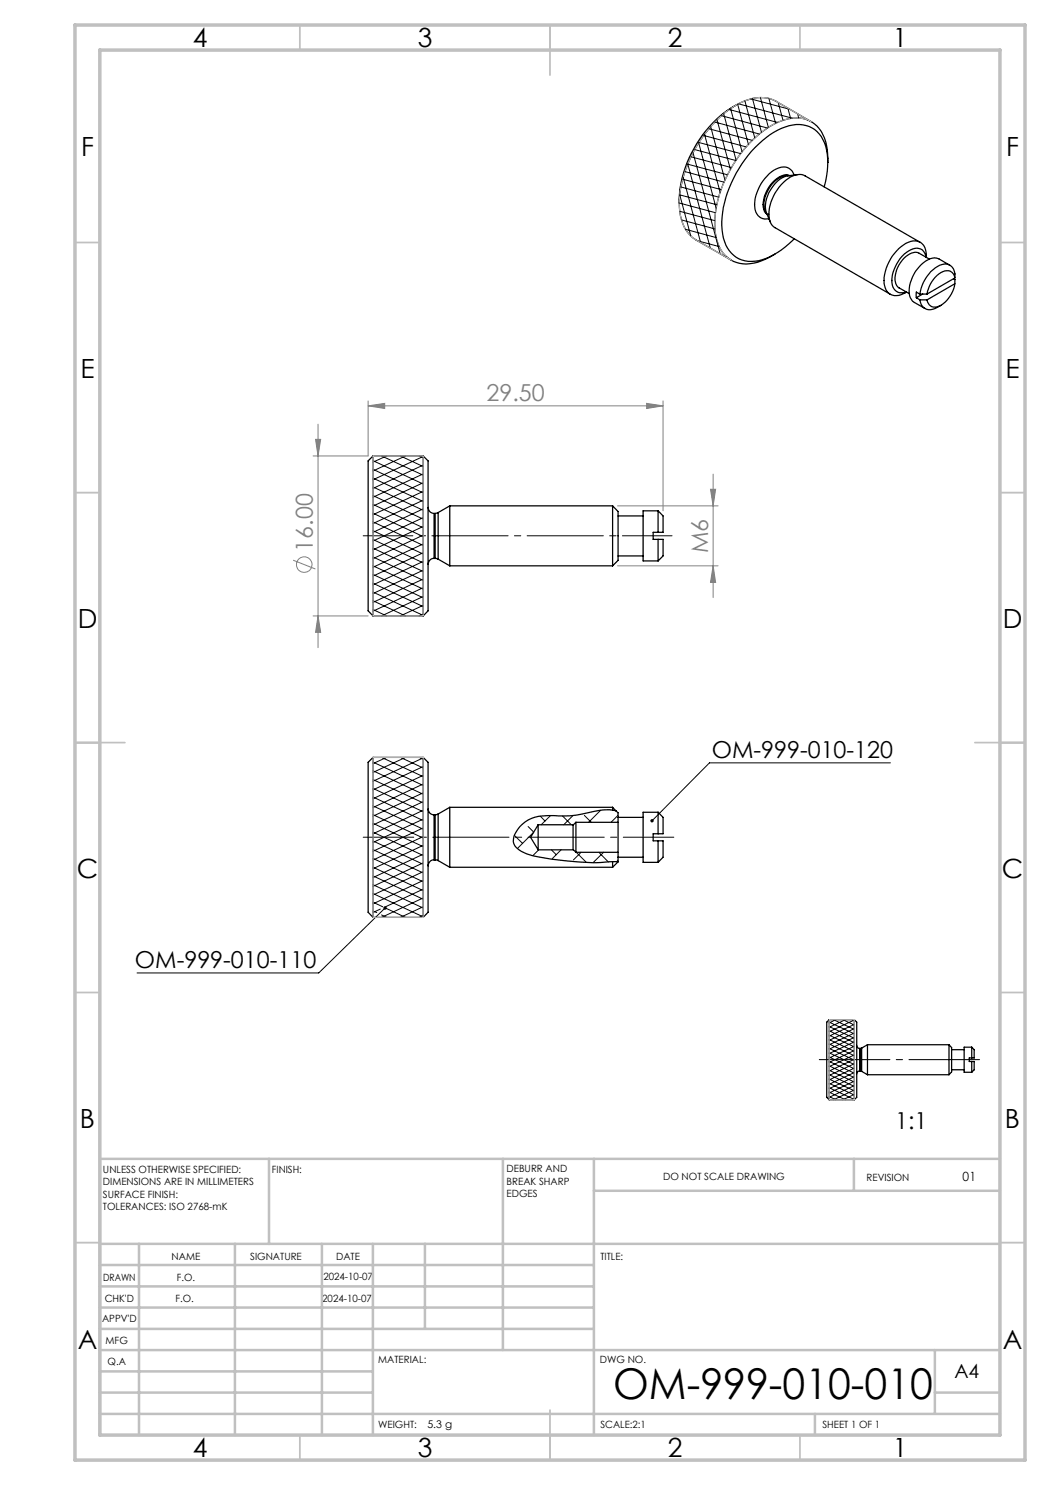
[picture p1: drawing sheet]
<svg xmlns="http://www.w3.org/2000/svg" width="210mm" height="297mm" viewBox="0 0 210 297" stroke-linecap="round" stroke-linejoin="round" font-family="sans-serif">
<g fill="none" stroke="#000" stroke-width=".25">
<path d="M147.2 21.1a23.1 23.1 0 0 0-11.3 19.5M157.9 35.1a3.5 3.5 0 0 0-3.5 1.7 5.9 5.9 0 0 0-1.4 5.5l.4 .6M157.9 35.1a2.66 2.66 0 0 0-2.8 .8 6.5 6.5 0 0 0-2.3 5.9l.1 .4 .5 .7M158.8 35a2.28 2.28 0 0 0-3.5-1.2 8.5 8.5 0 0 0-4.3 8.1 2.21 2.21 0 0 0 2.8 1.8M159.5 34.9a6.3 6.3 0 0 0-3.1 .7 6.7 6.7 0 0 0-3.1 6.9l.8 1.9M162.2 24.3l-7-4.1a7.4 7.4 0 0 0-6.8 .2 23.5 23.5 0 0 0-11.2 13.4 16.1 16.1 0 0 0-.6 10.9l1 1.9 .9 .9 7.8 4.5M165.6 32.5a7.5 7.5 0 0 0-3.2-6.9 7.1 7.1 0 0 0-6.9 .4 23.2 23.2 0 0 0-11.1 19.2 7.1 7.1 0 0 0 3.4 6.6 8 8 0 0 0 7.7-1.3l1.6-1.1 1.7-1.6M165.6 32.5l-.3 2.7-.5 2.2M165.6 32.5a9.6 9.6 0 0 0-2.2-7.3 6.4 6.4 0 0 0-7.2-1 21.7 21.7 0 0 0-10.6 10.6 19.4 19.4 0 0 0-2.2 13.3 6.1 6.1 0 0 0 8.1 4.4l1.6-.6 1.9-1.1M183.3 59.5l.7 .5M184 58.8l-.7-.4v1.1M184 60a2.11 2.11 0 0 0 1.3 1.8 2.11 2.11 0 0 0 2.2-.3l.7-.4"/>
<path d="M184 60h1.4M184 48.5l-23-13.3a3.4 3.4 0 0 0-3.8 .9 9 9 0 0 0-3.3 7.7 2.39 2.39 0 0 0 1.1 1.7l23 13.3M184.5 58.8l-1.2 .7M185.2 51.5a1.95 1.95 0 0 0-3-1.6 7.3 7.3 0 0 0-3.7 7.1 1.91 1.91 0 0 0 2.7 1.4M185.3 51.5a2.74 2.74 0 0 0-2.3-3.3 6.5 6.5 0 0 0-4.9 3.7 7.2 7.2 0 0 0-1 5.7 2.39 2.39 0 0 0 3.6 1.1l.6-.3M185.4 58.8h-1.4M185.9 51.8l-2.1-1.1a2.94 2.94 0 0 0-3.4 1.4 5.1 5.1 0 0 0-1.1 5l.5 .5 2.1 1.1M190 53.1l-2.1-1.3a3.1 3.1 0 0 0-3.6 1.1 7.5 7.5 0 0 0-2.4 6.3l.6 1 2.5 1.5M190.7 55.8l.3 .1v.9M191 55.6a1.64 1.64 0 0 0-1.1-1.4 1.64 1.64 0 0 0-1.7 .3 6.3 6.3 0 0 0-2.8 4.3M191 55.6a2.14 2.14 0 0 0-2.2-2.8 6.7 6.7 0 0 0-4.7 5.4l-.1 .6M191 56.8a5.8 5.8 0 0 1-3.6 4.6 1.55 1.55 0 0 1-2-1.4"/>
<path d="M191 55.6l-5.6 3.2M191 56.8l-5.6 3.2M74.6 91.2v32M74.6 91.2l-1 1v30l1 1M74.6 91.2h10M84.6 91.2v32M84.6 91.2l1 1v30l-1 1M85.6 101.5a1.2 1.2 0 0 0 1.2 1.2M86.8 111.7a1.2 1.2 0 0 0-1.2 1.2M86.8 102.7v9M86.8 111.7h.2M86.8 102.7h.2"/>
<path d="M87 111.7l.6 .1M87 102.7v9M87.6 102.5l-.6 .2M87.6 102.5v9.3M87.6 111.8l2.4 1.4M90 101.2v12M90 113.2h32.5M90 101.2h32.5M90 101.2l-2.4 1.3M122.5 101.2v12M122.5 101.2l1.1 1.1v9.8l-1.1 1.1M123.6 103.2h5"/>
<path d="M123.6 111.2h5M131.6 102.2h-3v10h3M131.6 102.2v4.3M131.6 102.2l1 1v3.3h-2v1.4h2v3.3l-1 1M131.6 107.9v4.3M74.6 123.2h10M74.6 151.5v32M74.6 151.5l-1 1v30l1 1M74.6 151.5h10M84.6 151.5v32M84.6 151.5l1 1v30l-1 1M85.6 161.8a1.2 1.2 0 0 0 1.2 1.2"/>
<path d="M86.8 172a1.2 1.2 0 0 0-1.2 1.2M86.8 163v9M86.8 172h.2M86.8 163h.2M87 172l.6 .1M87 163v9M87.6 162.8l-.6 .2M87.6 162.8v9.3M87.6 172.1l2.4 1.4M90 161.5v12M90 173.5h32.5M90 161.5h32.5"/>
<path d="M90 161.5l-2.4 1.3M107.6 165v5M107.6 165h7.1M107.6 165l-1.5 2.5 1.5 2.5M107.6 170h7.1M115.2 164.5l-.6 .5v4.9l.6 .6M115.2 164.5v6M115.2 164.5h8.4M115.2 170.5h8.4M122.5 161.5v.5M122.5 172.3v1.2M122.5 162h-1.1l-1.6 .1a28 28 0 0 1-10.2 1 6.4 6.4 0 0 0-6.9 4.7v.8a3.6 3.6 0 0 0 2.6 2.2 52.6 52.6 0 0 0 17.2 1.5"/>
<path d="M122.5 162l.7 .2M122.5 172.3l1.1 .1M122.5 161.5l.7 .7M123.2 162.2l.4 .4v.9M123.6 163.5v7.9M123.6 172.4l-1.1 1.1M123.6 163.5h5M123.6 171.4h5M123.6 171.4v1M131.6 162.5h-3v10h3M131.6 162.5v4.3M131.6 162.5l1 1v3.3h-2v1.4h2v3.2l-1 1.1"/>
<path d="M131.6 168.2v4.3M74.6 183.5h10M165.8 203.9v16.1M165.8 203.9l-.5 .5v15.1l.5 .5M165.8 220h5.1M165.8 203.9h5.1M170.9 203.9v16.1M170.9 203.9l.4 .5v15.1l-.4 .5M171.3 209.1a.6 .6 0 0 0 .6 .6M171.9 214.2a.6 .6 0 0 0-.6 .6M171.9 209.7v4.5M171.9 214.2h.1"/>
<path d="M171.9 209.7h.1M172 214.2l.3 .1M172 209.7v4.5M172.3 209.6l-.3 .1M172.3 209.6v4.7M172.3 214.3l1.2 .6M173.5 208.9v6M173.5 214.9h16.3M173.5 208.9h16.3M173.5 208.9l-1.2 .7M189.8 208.9v6M189.8 208.9l.5 .6v4.9l-.5 .5"/>
<path d="M190.3 209.9h2.5M190.3 214h2.5M194.3 209.4h-1.5v5.1h1.5M194.3 209.4v2.2M194.3 209.4l.5 .5v1.7h-.9v.7h.9v1.7l-.5 .5M194.3 212.3v2.2"/>
</g>
<g fill="none" stroke="#000" stroke-width=".2">
<path d="M150.2 19.8l7.8 2.1M150.5 19.7l1.8 6.8M152.1 19.5l1.6 6M153.8 19.7l1.3 5M136.2 37.4l7.6 2M136.5 35.8l7.7 2.1M136.6 35.5l3.5 13M137 34.3l7.8 2.1M137.5 32.8l4.6 16.8M137.5 32.8l8 2.2M138.2 31.4l8.1 2.1M138.6 30.5l5.4 20.3"/>
<path d="M138.9 29.9l8.2 2.2M139.7 28.6l3.5 13M139.8 28.5l8.3 2.2M140.7 27.1l8.5 2.3M140.9 26.8l3.1 11.7M141.8 25.7l8.7 2.4M142.1 25.3l2.9 10.7M142.9 24.4l9 2.4M143.4 24l2.7 9.9M144.3 23.1l9.2 2.5M144.7 22.8l2.5 9.2M145.8 21.9l9.7 2.6"/>
<path d="M146.1 21.7l2.3 8.7M147.5 20.8l2.2 8.1M147.7 20.8l10.7 2.8M149 20.2l2 7.4M155.6 20.5l1 3.6M157.6 21.7l.5 2M159.5 22.8l.2 .8M161.5 23.9v.1M135.9 40.6l7.2 1.9M136 42.3l6.9 1.8M136.3 44l6.7 1.8M137.1 45.9l6.1 1.6"/>
<path d="M139.5 48.2l4.3 1.1M143.4 41l-7.4-2 2.1 8.2M144.8 51.2l.5 .1M146 51.9h.1M74.6 99.1l10 4.7M74.6 97.4l10 4.7M74.6 95.6l10 4.7M74.6 93.9l10 4.7M74.6 92.1l10 4.7M76.3 91.2l8.3 3.8M77.3 91.2l-2.7 1.2M80.1 91.2l4.5 2.1"/>
<path d="M81.1 91.2l-6.5 3M83.8 91.2l.8 .3M84.6 91.3l-10 4.7M84.6 93l-10 4.7M84.6 94.8l-10 4.6M84.6 96.6l-10 4.6M84.6 98.3l-10 4.6M74.6 118.4l10 4.7M74.6 116.7l10 4.6M74.6 114.9l10 4.7M74.6 113.2l10 4.6M74.6 111.4l10 4.7"/>
<path d="M74.6 109.6l10 4.7M74.6 107.9l10 4.7M74.6 106.1l10 4.7M74.6 104.4l10 4.7M74.6 102.7l10 4.6M74.6 100.9l10 4.6M84.6 100l-10 4.7M84.6 101.8l-10 4.7M84.6 103.5l-10 4.7M84.6 105.3l-10 4.7M84.6 107l-10 4.7M84.6 108.8l-10 4.6"/>
<path d="M84.6 110.6l-10 4.6M84.6 112.3l-10 4.7M84.6 114l-10 4.7M84.6 115.8l-10 4.7M84.6 117.5l-10 4.7M84.6 119.3l-8.3 3.9M74.6 121.9l2.7 1.3M74.6 120.2l6.5 3M84.6 121.1l-4.5 2.1M84.6 122.8l-.8 .4M74.6 159.4l10 4.7M74.6 157.7l10 4.6"/>
<path d="M74.6 155.9l10 4.7M74.6 154.2l10 4.7M74.6 152.4l10 4.7M76.3 151.5l8.3 3.8M77.3 151.5l-2.7 1.2M80.1 151.5l4.5 2.1M81.1 151.5l-6.5 3M83.8 151.5l.8 .3M84.6 151.6l-10 4.6M84.6 153.3l-10 4.7M84.6 155.1l-10 4.6M84.6 156.8l-10 4.7"/>
<path d="M84.6 158.6l-10 4.6M178.1 152.6h-36.2l-11.5 11.5M74.6 178.7l10 4.7M74.6 176.9l10 4.7M74.6 175.2l10 4.6M74.6 173.5l10 4.6M74.6 171.7l10 4.7M74.6 169.9l10 4.7M74.6 168.2l10 4.7M74.6 166.4l10 4.7M74.6 164.7l10 4.6M74.6 162.9l10 4.7"/>
<path d="M74.6 161.2l10 4.6M84.6 160.3l-10 4.7M84.6 162.1l-10 4.7M84.6 163.8l-10 4.7M84.6 165.6l-10 4.6M84.6 167.3l-10 4.7M84.6 169.1l-10 4.6M84.6 170.8l-10 4.7M84.6 172.6l-10 4.7M84.6 174.3l-10 4.7M84.6 176.1l-10 4.7M84.6 179.6l-8.3 3.9"/>
<path d="M84.6 177.8l-7.7 3.7M102.9 167.1l1.6 1.6M105.6 165.3l1.2 1.1M106.7 166.5l-3.2 3.2M107.7 170l-1.1 1.1M108.1 163.2l.9 1M110.1 163.1l-1.9 1.9M110.3 170l1 1M112.2 170l-1.7 1.7M112.5 163.2l1.8 1.8M114.5 163.2l-1.8 1.8M115.3 170.5l1.9 1.9"/>
<path d="M116.2 170.5l-1.5 1.5M116.9 163.1l1.4 1.4M119.8 170.5l1.9 1.9M120.1 162.1l-2.4 2.4M120.7 170.5l-2.1 2M123.6 172l-.3 .3M123.6 163.1l-1.4 1.4M74.6 182.2l.8 .3M74.6 180.4l2 1M76.1 181.8l-1.5 .7M76.3 183l1 .5M76.9 181.5l4.2 2"/>
<path d="M77 181.6l-13.3 13h-36.3M84.6 181.4l-4.5 2.1M84.6 183.1l-.8 .4M165.8 219.3l1.4 .7M165.8 218.4l3.3 1.6M165.8 217.6l5.1 2.3M165.8 216.7l5.1 2.3M165.8 215.8l5.1 2.4M165.8 214.9l5.1 2.4M165.8 214.1l5.1 2.3M165.8 213.2l5.1 2.3M165.8 212.3l5.1 2.3"/>
<path d="M165.8 211.4l5.1 2.3M165.8 210.6l5.1 2.3M165.8 209.7l5.1 2.3M165.8 208.8l5.1 2.3M165.8 207.9l5.1 2.4M165.8 207l5.1 2.4M165.8 206.2l5.1 2.3M165.8 205.3l5.1 2.3M165.8 204.4l5.1 2.4M166.7 203.9l4.2 2M167.2 203.9l-1.4 .7M168.6 203.9l2.3 1.1"/>
<path d="M169.1 203.9l-3.3 1.6M170.5 203.9l.4 .2M170.9 204l-5.1 2.3M170.9 204.9l-5.1 2.3M170.9 205.7l-5.1 2.4M170.9 206.6l-5.1 2.3M170.9 207.5l-5.1 2.3M170.9 208.4l-5.1 2.3M170.9 209.3l-5.1 2.3M170.9 210.1l-5.1 2.4M170.9 211l-5.1 2.3M170.9 211.9l-5.1 2.3"/>
<path d="M170.9 212.8l-5.1 2.3M170.9 213.6l-5.1 2.4M170.9 214.5l-5.1 2.3M170.9 215.4l-5.1 2.3M170.9 216.2l-5.1 2.4M170.9 217.1l-5.1 2.4M170.9 218l-4.2 2M170.9 218.9l-2.3 1.1M170.9 219.8l-.4 .2"/>
</g>
<g fill="none" stroke="#808080" stroke-width=".2">
<path d="M63.1 87.9h1l-.5 3.3zM63.6 84.8v44.7M73.6 81.2l3.3-.5v1zM73.6 80.2v11h-11M73.6 81.2h59M129.3 80.7l3.3 .5-3.3 .5zM132.6 80.2v22M142.1 97.9h1l-.5 3.3zM142.6 94.8v24.7M58.6 112l4.5 1.8M123.5 101.2h20.1M123.5 113.2h20.1"/>
<path d="M142.6 113.2l.5 3.3h-1zM62.6 123.2h11M63.6 123.2l.5 3.3h-1z"/>
<circle cx="60.8" cy="112.9" r="1.55"/>
</g>
<path d="M143.2 24.2a13.5 13.5 0 0 1 9.1-4.7 5.7 5.7 0 0 1 2.9 .7l7 4.1a7.7 7.7 0 0 0-7.5 .6 25 25 0 0 0-11.6 17.9 10 10 0 0 0 2.1 8.5l1.1 .7-7.1-4a7.6 7.6 0 0 1-3.3-6.4 24 24 0 0 1 5.5-15.4zM74.6 91.2h10v32h-10zM74.6 151.5h10v32h-10zM165.8 203.9h5.1v16.1h-5.1z" fill="none" stroke="#c0c0c0" stroke-width=".2"/>
<path d="M163.9 211.9h32" fill="none" stroke="#000" stroke-width=".2" stroke-dasharray="15.2 1.3 1.3 1.3" stroke-dashoffset="1.1"/>
<path d="M134.4 107.2h-61.8" fill="none" stroke="#000" stroke-width=".2" stroke-dasharray="15.2 1.3 1.3 1.3" stroke-dashoffset="5.3"/>
<path d="M134.8 167.4h-62.2" fill="none" stroke="#000" stroke-width=".2" stroke-dasharray="15.2 1.3 1.3 1.3" stroke-dashoffset="5.1"/>
<g fill="none" stroke="#c0c0c0" stroke-width=".35">
<path d="M60 5v5M110 5v10M160 5v5M15 48.5h5M200 48.5h5M15 98.5h5M200 98.5h5M15 148.5h10M195 148.5h10M15 198.5h5M200 198.5h5M15 248.5h5"/>
<path d="M200 248.5h5M60 287v5M110 282v10M160 287v5"/>
</g>
<g fill="none" stroke="#c0c0c0" stroke-width=".5">
<path d="M53.8 231.8v17M100.6 231.8v38.2M118.8 231.8v55.2M118.8 238.2h81.2M170.8 231.8v6.4M200 231.8h-180v55.2M20 248.8h180M20 257.3h98.8M20 253h98.8M27.8 248.8v38.2M47 248.8v38.2M64.4 248.8v38.2"/>
<path d="M74.6 248.8v38.2M85 248.8v17M20 265.8h98.8M20 261.5h98.8M20 278.5h54.6M20 274.3h54.6M20 270h180M187 278.5h13M187 270v12.8M20 282.8h180M163 282.8v4.2"/>
</g>
<path d="M15 5h190v287h-190zM20 10h180v277h-180z" fill="none" stroke="#c0c0c0" stroke-width=".7"/>
<path d="M130.2 163.9l-.1 .2 .1 .3 .2-.3-.2 .3a.34 .34 0 0 0 .4 0 .34 .34 0 0 0 .1-.5 .34 .34 0 0 0-.5 0zM76.8 181.4a.35 .35 0 0 0 0 .5 .35 .35 0 0 0 .5 0 .35 .35 0 0 0 0-.5l-.3 .2 .3-.2z" fill="#000"/>
<g fill="#808080">
<path d="M73.6 81.2l3.3-.5v1zM129.3 80.7l3.3 .5-3.3 .5z"/>
<path d="M63.1 87.9h1l-.5 3.3zM63.6 123.2l.5 3.3h-1zM142.1 97.9h1l-.5 3.3zM142.6 113.2l.5 3.3h-1z"/>
</g>
<text font-size="8.5" x="122.6" y="279.7">OM-999-010-010</text>
<g font-size="5.3">
<text x="38.5" y="9.5">4</text>
<text x="83.5" y="9.5">3</text>
<text x="133.6" y="9.5">2</text>
<text x="178.6" y="9.5">1</text>
<text x="16.2" y="31.3">F</text>
<text x="201.2" y="31.3">F</text>
<text x="16.1" y="75.5">E</text>
<text x="201.1" y="75.5">E</text>
<text x="15.5" y="125.5">D</text>
<text x="200.5" y="125.5">D</text>
<text x="15.4" y="175.5">C</text>
<text x="200.4" y="175.5">C</text>
<text x="16" y="225.5">B</text>
<text x="201" y="225.5">B</text>
<text x="15.5" y="269.8">A</text>
<text x="200.5" y="269.8">A</text>
<text x="38.5" y="291.5">4</text>
<text x="83.5" y="291.5">3</text>
<text x="133.6" y="291.5">2</text>
<text x="178.6" y="291.5">1</text>
</g>
<g font-size="4.7" fill="#808080">
<text x="97.3" y="80.1">29.50</text>
<text x="62.6" y="110.3" transform="rotate(-90 62.6 110.3)">16.00</text>
<text x="141.6" y="110.6" transform="rotate(-90 141.6 110.6)">M6</text>
</g>
<g font-size="4.7">
<text x="142.4" y="151.5">OM-999-010-120</text>
<text x="27" y="193.5">OM-999-010-110</text>
<text x="179" y="225.9">1:1</text>
</g>
<text font-size="3.9" x="190.9" y="275.5">A4</text>
<text font-size="2.5" x="192.5" y="236.1">01</text>
<text font-size="2.1" x="85.5" y="285.6">5.3 g</text>
<g font-size="2">
<text x="20.6" y="234.6">UNLESS OTHERWISE SPECIFIED:</text>
<text x="20.6" y="237.1">DIMENSIONS ARE IN MILLIMETERS</text>
<text x="20.6" y="239.6">SURFACE FINISH:</text>
<text x="54.4" y="234.6">FINISH:</text>
<text x="101.3" y="234.5">DEBURR AND</text>
<text x="101.3" y="237">BREAK SHARP</text>
<text x="101.3" y="239.5">EDGES</text>
<text x="132.6" y="236">DO NOT SCALE DRAWING</text>
<text x="173.3" y="236.2">REVISION</text>
<text x="20.6" y="242.1">TOLERANCES: ISO 2768-mK</text>
<text x="34.3" y="252">NAME</text>
<text x="50" y="251.9">SIGNATURE</text>
<text x="67.2" y="251.9">DATE</text>
<text x="120.1" y="251.9">TITLE:</text>
<text x="20.6" y="256.1">DRAWN</text>
<text x="35.3" y="256.1">F.O.</text>
<text x="64.7" y="255.9">2024-10-07</text>
<text x="20.9" y="260.3">CHK'D</text>
<text x="35.1" y="260.3">F.O.</text>
<text x="64.5" y="260.3">2024-10-07</text>
<text x="20.4" y="264.4">APPV'D</text>
<text x="21.1" y="268.8">MFG</text>
<text x="21.5" y="273">Q.A</text>
<text x="75.6" y="272.5">MATERIAL:</text>
<text x="120" y="272.5">DWG NO.</text>
<text x="75.6" y="285.5">WEIGHT:</text>
<text x="120.1" y="285.6">SCALE:2:1</text>
<text x="164.5" y="285.6">SHEET 1 OF 1</text>
</g>
</svg>
